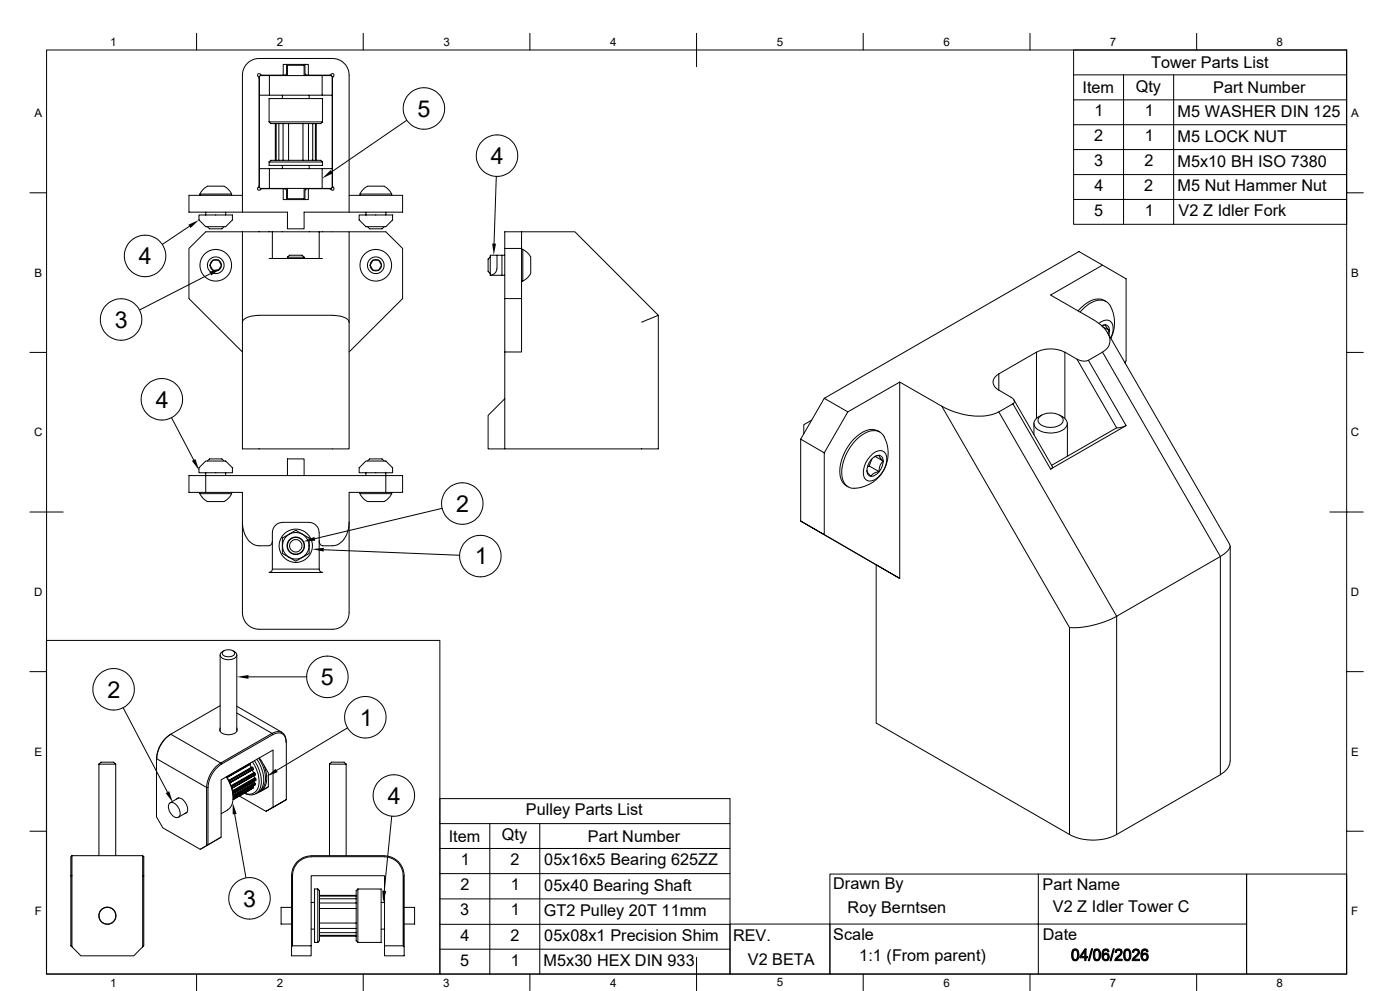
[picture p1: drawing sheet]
<svg xmlns="http://www.w3.org/2000/svg" width="420mm" height="297mm" viewBox="0 0 420 297" stroke-linecap="round" stroke-linejoin="round" font-family="sans-serif">
<g fill="none" stroke="#000" stroke-width=".3">
<path d="M14 15h390v276.9h-390zM59 10v5M86 19.3l-.1 2.8-.4 .4M91.5 19.3v2.8l.5 .4M109 10v5M159 10v5M209 10v10M259 10v5M309 10v5M359 10v5M404 15h-81.9v52.2h81.9M77.4 23l.3 .3v32.4l-.3 .4"/>
<path d="M77.8 28.5v22M80.7 36.5l.5 .5h15l.5-.5M80.7 36.5h16M80.7 36.5v-7h16v7M80.8 22.6v5.9h-3v-5.6l.3-.3h21.3l.3 .3v27.6M80.8 28.5h15.8M82.6 37v11M82.8 37v11M83.7 37v11M84.7 28.5v1M84.9 37v11M85 22.5h.5"/>
<path d="M85.5 22.5h.7M86.2 22.6v-3h5v3M86.6 37v11M90.9 37v11M91.2 22.5h.8M92 22.5h.5M92.5 37v11M92.8 28.5v1M93.8 37v11M94.6 37v11M94.9 37v11M96.6 22.6v5.9h3.1"/>
<path d="M100 22.9a.52 .52 0 0 0-.1-.8 .52 .52 0 0 0-.8 .4h-6.6v-3.2h-7.5v3.2h-6.6a.58 .58 0 0 0-.6-.4 .58 .58 0 0 0-.5 .5l.2 .3M100 23l-.2 .3v32.6a.53 .53 0 0 1 .4 .8 .53 .53 0 0 1-.9 .1M122 36.1l-22.5 15.4M322.1 22.4h81.9M322.1 29.9h81.9M322.1 37.4h81.9M337.1 22.4v44.8M352.1 22.4v44.8M9 57.8h5M62.2 55.8h5M62.2 55.8l-1.3 1-.9 1.4M67.2 55.8l1.3 1 1 1.4"/>
<path d="M69.5 58.2h-9.6v.3M69.5 58.2v.3M72.7 58.5h-16v5.1h29.5v5h5v-5h29.6v-5.1h-16.1M77.5 56.1a.47 .47 0 0 0-.1 .8 .47 .47 0 0 0 .7-.1M78.6 56.6h6.4v3.2h7.5v-3.2h6.4M78.6 56.6l-.5 .2M80.7 48.6l.5-.6h15l.5 .6M80.7 48.6h16M80.7 48.6v1h16v-1M80.8 56.5v-6h-3v5.7l.3 .3h21.3l.3-.3v-5.7h-3.1v6M80.8 50.5h15.8M84.7 49.6v.9"/>
<path d="M85 56.6h1.2M85.5 56.6l.4 .5 .1 2.7M86.2 56.5v3.1h5v-3.1M92 56.6l-.5 .5v2.7M92.5 56.6h-1.3M92.8 49.6v.9M98.9 56.6l.4 .2M108 58.2h9.5v.3M108 58.2v.3M110.2 55.8l-1.3 1-.9 1.4M110.2 55.8h5.1M115.2 55.8l1.3 1 1 1.4"/>
<path d="M148.9 52.9l-.7 20.1M322.1 44.8h81.9M322.1 52.3h81.9M322.1 59.8h81.9M404 57.8h5M56.8 67.8l-8.1 5.4M59.7 64.4h10v1.5l-2 2h-6l-2-2zM61.7 63.6v.8M62.2 67.9l.7 .7h3.6l.7-.7M65.6 78a1.69 1.69 0 0 0-2.6 1.5M65.6 78a1.7 1.7 0 0 1 0 3 1.7 1.7 0 0 1-2.6-1.5M65.6 78l.8 1.4-.6 1.2a.56 .56 0 0 1-.9 .4h-.6a.95 .95 0 0 1-.9-.8l-.4-.7"/>
<path d="M65.6 78h-1.3a.95 .95 0 0 0-.9 .8l-.4 .7M67.7 63.6v.8M72.7 63.6v-41.1a5.1 5.1 0 0 1 5-5h22a5.1 5.1 0 0 1 5 5v41.1M72.7 69.5h-11l-5 5v15l16 16M80.7 77.5h16M81.7 69.5h-9v27.1M81.7 69.5h14.1M81.7 69.5v8M86.2 77.1l.6-.6h3.8l.6 .6M86.2 77.1h5M86.2 77.1v.4M91.2 77.1v.4"/>
<path d="M95.8 77.5v-8h8.9v27.1M104.7 69.5h11l5.1 5v15l-16.1 16M107.7 64.4h10.1v1.5l-2.1 2h-5.9l-2.1-2zM109.8 63.6v.8M110.2 67.9l.7 .7h3.7l.7-.7M111.9 78h1.3a.95 .95 0 0 1 .9 .8l.4 .7-.7 1.1a.56 .56 0 0 1-.8 .4h-.6a.95 .95 0 0 1-1-.8l-.4-.7M111.9 78a1.7 1.7 0 0 1 2.4 .9 1.7 1.7 0 0 1-1.3 2.3 1.7 1.7 0 0 1-2-1.7M111.9 78l-.6 .7-.3 .8M111.9 78l-.9 1.5M115.7 63.6v.8M147.1 77l-.7 .6v3.8l.7 .6M149.1 76.5h-2v6"/>
<path d="M150.6 76.5h.8M151.4 74.5h5.1M156.5 74.5v-5h-5.1v65h-5v-10l5-5M156.5 74.5v15h-5.1M156.5 69.5h16l25 25M156.5 74.7h.3v9.5M156.8 74.8l1.4 .9 1 1.3M159.2 77v5M330.8 79.5l-15.6 8.9 12.6 7.3a8.8 8.8 0 0 1 5.2 6.5l-.4 1.6-1.8 1.7M63.1 82l-21.2 10.9M72.7 96.6v37.9h32v-37.9M72.7 96.6a3.6 3.6 0 0 1 3.7-2l23.3-.1a5.7 5.7 0 0 1 5 1.8v.3"/>
<path d="M149.1 80.5a2.02 2.02 0 0 1-2 2M149.1 80.5v-4h1.5v6h-3.5M150.6 82.5h.8M156.5 89.5v16h-5.1M156.5 84.2h.3M159.2 82l-1 1.3-1.4 .9M192.5 96.6l5-2.1v40h-46.1M329.7 96.9a2.54 2.54 0 0 1 3.7-.3 4.6 4.6 0 0 1-.2 4.7M330.5 97.7l1.1-.3zM330.8 98l2.1 1.1M331.6 97.4l.8 1.3a.4 .4 0 0 1 .5 .4 .4 .4 0 0 1-.4 .4l-.2 .3M331.6 97.4a1.44 1.44 0 0 1 1.2 1.7"/>
<path d="M331.9 90.4a5.3 5.3 0 0 0-6.7 1.1l-1.8 1.7M332.3 99.8l36.6 63.4M332.8 99.1l-.1 1.3M333.2 91.9a10.6 10.6 0 0 1 0 9.5M333.2 91.8a3.7 3.7 0 0 0-5.2-1.4l-1.4 .7-2.6 2.4M9 105.6h5M247.3 119.4l7 4-7 12.3M269.9 114.5l-15.6 8.9M299.6 116.9l3.7 2.1a1.09 1.09 0 0 1 .9 .8 1.09 1.09 0 0 1-.3 1.2M299.6 112.1a2.55 2.55 0 0 0-1.7 2.4 2.55 2.55 0 0 0 1.7 2.4M299.6 116.9v-4.8l11.3-6.6v19.9M304.2 119.8l11.5 20.1-.5 .7"/>
<path d="M310.9 105.6a9.3 9.3 0 0 1 8.5 0M323.1 107.7a4.1 4.1 0 0 0 3.4 .3M326.5 108l11.3 19.6M330.8 105.5l35.3 61.3M330.8 105.5l-4.3 2.5M337.5 108.7l.3-.6v-24.5l-14.1-8.2-76.4 44-7.1 12.2v24.6l22.6 13.1v47.4l58 33.4M404 105.6h5M51.5 125.2l6.6 12.7M62.2 138.2l.7-.7h3.6l.7 .7M110.2 138.2l.7-.7h3.7l.7 .7M240.2 131.6l7.1 4.1M243.5 125.9l-2.4 1.4v2.7"/>
<path d="M247.3 135.7v24.5l-7.1-4M260.7 139.7l3 1.7M261.3 136.5a3.1 3.1 0 0 1 4-.9 5.2 5.2 0 0 1-.7 6 4.5 4.5 0 0 1-4.2 2.5 2.65 2.65 0 0 1-1.3-3.3l.6-2zM261.6 137.5a2.01 2.01 0 0 1 3-.5 4.4 4.4 0 0 1-3.3 5.7 1.77 1.77 0 0 1-1.1-2.4l.6-1.7zM261.6 137.5l-.9 2.2-.5 .3M262.3 136.9l.8-.3a.53 .53 0 0 1 .6 0 .53 .53 0 0 1 .2 .5l.4 .4a.71 .71 0 0 1 .5 .7 .71 .71 0 0 1-.4 .7l-.7 1.8a.68 .68 0 0 1-.1 .8 .68 .68 0 0 1-.8 .1l-1 .5-.5 .6-.9-.9-.3-.8M262.5 136.8l2.5 1.4M263.9 129.5a5.3 5.3 0 0 0-6.6 1.1 14.4 14.4 0 0 0-5.2 12.1l.3 1.2 .7 1 1.3 1M282.6 121.8a20.8 20.8 0 0 0 15.6 2.2l1.4-.6M299.6 123.4l35.4 61.3M299.6 123.4l4.3-2.4 11.3 19.6M310.2 126.9v3.4"/>
<path d="M312.1 124.7a5.3 5.3 0 0 1 6.7 .6 1.75 1.75 0 0 1-1.4 2.4 5 5 0 0 1-5.8-1.1l-.2-1zM312.5 124.4l-.8 .5M317.9 124.4a2.73 2.73 0 0 1 2.2 3.1 5.7 5.7 0 0 1-6.3 2.2 3.4 3.4 0 0 1-3.6-3l.6-1.2 .8-.6M319.4 125.4v-19.9l3.7 2.2 11.9 20.5M320.2 126.9v9.8M335 128.2l-19.5 11.2M337.8 127.6l-1 .4-1.8 .2M337.8 127.6l-22.6 13M9 153.5h10M59.9 147.6v.4h9.6M60 148l.9 1.4 1.3 .9M61.7 147.6h11v36a5.1 5.1 0 0 0 5 5h22a5.1 5.1 0 0 0 5-5v-36h11"/>
<path d="M61.7 141.7v5.9h-5v-5.1h64.1v5.1h-5.1M67.7 141.7h2v-1.5l-2-2h-6l-2 2v1.5h8v.8M69.5 147.6v.4M69.5 148a3.6 3.6 0 0 1-4.1 2.3h-3.2M72.7 156.5a7.1 7.1 0 0 0 3.9 6.9l4.1 .2a1.39 1.39 0 0 0 1-1.5M81.7 159.6v11M84.7 156.6a3 3 0 0 0-3 3M84.7 156.5h8.1M86.2 142.5v-5h5v5M92.8 156.6a3 3 0 0 1 2.9 3M95.8 159.6v11M104.7 156.5a7.1 7.1 0 0 1-3.9 6.9l-4.1 .2a1.39 1.39 0 0 1-.9-1.5"/>
<path d="M108 147.6v.4M108 148a3.6 3.6 0 0 0 4.1 2.3h3.2M109.8 141.7v.8M115.7 141.7h2.1v-1.5l-2.1-2h-5.9l-2.1 2v1.5h8v5.9M117.5 148l-.6 .9-1.7 1.4M117.5 147.6v.4h-9.5M132.6 152.4l-38.2 9.1M256.4 146.3a10.5 10.5 0 0 0 8.2-16.3 4.6 4.6 0 0 0-5.9 .3 14.2 14.2 0 0 0-6 13 3.5 3.5 0 0 0 3.7 3M398.9 153.5h10.1M80.7 171.6h16M81.7 170.6l-.1 .5-.9 .4M81.7 170.6h14.1"/>
<path d="M86.7 160.1l.8-.5a1.28 1.28 0 0 1 2-.2l1.2 .7M86.7 160.1l-.8 .5a1.3 1.3 0 0 0-1.2 1.6v2.2a1.47 1.47 0 0 0 .7 1.9l1.3 .7M86.7 167l1.6 .9a.95 .95 0 0 0 1.4-.3l1-.6M86.7 160.1a3.9 3.9 0 0 1 4 0M86.7 160.1a3.9 3.9 0 0 0 0 6.9M86.7 167a3.9 3.9 0 0 0 4 0M90.7 160.1a3.9 3.9 0 0 1 0 6.9M90.7 160.1l.9 .5a1.3 1.3 0 0 1 1.2 1.6v2.2a1.47 1.47 0 0 1-.7 1.9l-1.4 .7M95.8 170.6l.1 .5 .8 .4M97.1 164.8l40.7 1.6M247.3 160.2l22.6 13.2M262.8 169.3l7.1 4.1v-58.9l12.6 7.3 38.3 66.3"/>
<path d="M366.1 166.8v65.4l-31.1 17.9M366.1 166.8l-31.1 17.9M368.9 163.2a2.49 2.49 0 0 1-1.6 2.8l-1.2 .8M369.1 163.7v64.4M13.9 191.9h118.1v100h-118.1zM66 196.3v22.9M66.8 195.3a2.57 2.57 0 0 1 3.6 .2 1.41 1.41 0 0 1-1.9 1.4 1.28 1.28 0 0 1-1.7-1.6zM67.2 195a1.23 1.23 0 0 0-1.2 1.2 1.23 1.23 0 0 0 1.1 1.3 3.2 3.2 0 0 0 3.9-.9l-.1-.9-1-.7M71 196.3v22.9M320.8 188.1v62M335 184.7a28.4 28.4 0 0 1-14.2 3.4M335 184.7v65.4"/>
<path d="M9 201.3h5M37 212.1l13.2 25.3M66 211.5l-14.8 8.5 15 8.7M66.1 218.2a1.44 1.44 0 0 0 1.5 1.9 2.86 2.86 0 0 0 3.6-1.3l-.2-.6M71 213.7l10.6 6.1M71 211.7l13.6 7.8M74.5 202.9h17.5M81.6 219.8a2.55 2.55 0 0 1 3-.3 2.55 2.55 0 0 1 1.2 2.7M81.6 219.8l.2 .4M81.6 219.8l-15.4 8.9M104.3 218.1l-21.3 12.8M404 201.3h5"/>
<path d="M29.7 229l.6-.6h3.8l.6 .6M29.7 229h5M29.7 229v27.5M34.7 229v27.5M46.9 227.1v17.7l2 3.3 11.2 6.5 1.9-1.2M46.9 227.4l15.1 8.6M51.2 220a9 9 0 0 0-4.2 7.2M51.2 220.1a9.3 9.3 0 0 0-4.2 7.3M52.9 239.6a1.64 1.64 0 0 1 2.6 .8 2.73 2.73 0 0 1 .4 3.3l-.5 .2M53.5 239.2l-2.5 1.4M62 236h.4v17.2l-.4 .2M62 236v17.4"/>
<path d="M66.2 228.7l.2 .3M66.2 228.7a9.3 9.3 0 0 0-4.2 7.3M66.4 229.1a8.6 8.6 0 0 0-4 6.9M67.9 232.8a9.2 9.2 0 0 1 1.4 8.9 5.8 5.8 0 0 1-3 2.2M67.9 232.8a10.8 10.8 0 0 1 2 5.9M68.6 233.9l7.1-3.9-7 4M69.6 236.2l7-4zM70 238.7v.4M71.8 238.5l8 4.7M75 229.1l.1 .5 .4 .4M75 229.1l-6.8 3.9M75.1 228.7v.1"/>
<path d="M75.1 228.8v.1M75.1 236.6h.1M75.1 228.9l-7 4.1M75.1 228.7l-7.1 4.1M75.1 228.9l-.1 .2M75.7 228.3a8.6 8.6 0 0 1 1.4 8.4 2.85 2.85 0 0 1-3.9 1M75.7 230h.2M75.8 230.1l.2 .4M75.8 230.7a.88 .88 0 0 0 .6 1l.1 .1M75.9 230.7h-.1M75.9 235.6l.1 .2-6.1 3.5M75.9 236.2l-6 3.4 5.2-3"/>
<path d="M75.9 230.1l-7.2 4M76 230.6l-7 4 6.8-3.9M76 230.5l-7.1 4M76 236.1l-6.1 3.5M76 235.9l-6.1 3.6M76.2 231.6l-6.9 3.9M76.2 232.5l.3 .6M76.2 234.2l.2 .3M76.3 234.5l-6.4 3.7M76.3 234.5l.2 .2M76.3 228a9.4 9.4 0 0 1 1.6 8.6 3.2 3.2 0 0 1-4.7 1.1M76.4 231.6l-7 4.1"/>
<path d="M76.4 233.1l.3 .2M76.4 233.1l-6.6 3.9M76.5 235.2h.1M76.5 235.2l-6.5 3.8 6.5-3.8M76.5 234.8l.1 .1M76.5 234.8l-6.5 3.7M76.6 232.2l-.1-.4-7 4M76.6 234.9l-.1 .3M76.6 234.9l-6.6 3.9M76.8 233.5l-.1-.2-6.9 3.9M76.8 233.8v-.3l-6.9 3.9M76.8 233.8l-6.9 4"/>
<path d="M76.8 233.8l-6.9 3.9M77 227.5a9.2 9.2 0 0 1 1.5 8.9l-1 1M77.5 237.5l-.7 .4M77.6 227.2a8.9 8.9 0 0 1 1.4 8.8l-.6 .6M77.8 227.2l.4 .6M78.2 237.2l-.6 .2M78.3 227.8l2.2 3.9v4.2l-2.2 1.3M79.2 229.5a6.4 6.4 0 0 1-.5 7.2l-.8 .5M80.5 235.8l-2.1 1.2M81.8 220.2l-15.4 8.8M81.8 220.2a2.41 2.41 0 0 1 2.9-.3 2.41 2.41 0 0 1 1.1 2.6M85.9 222.2v17.4"/>
<path d="M98.8 229l.6-.6h3.9l.5 .6M98.8 229h5M98.8 229v27.5M103.8 229v27.5M132 239.4h87v52.5h-87zM369 228.1a5 5 0 0 1-2.9 4.1M9 249.1h5M21.3 256.8l.3-.3v27.3l-.3-.3zM21.6 256.5h21.2M42.8 256.5l.3 .3v26.7l-.3 .3zM50.8 240.8a1.71 1.71 0 0 1 2.5 .8 2.49 2.49 0 0 1 .2 3.3 2.58 2.58 0 0 1-2.8-2.3l-.2-.8zM56 243.5h.1"/>
<path d="M56 243.5l-2.5 1.4M66.3 250.9l-6.2 3.7M70.4 244l3.4 19.1M79.8 243.2l6.1-3.6zM81.9 241.9v-17.1l-15.6 8.9v17.2l-3.9 2.3M93.4 256.5h21.9M93.4 256.8h21.9M93.4 256.5a5.9 5.9 0 0 0-5.9 6v24h5.8v-3h-5.5M93.4 256.8a5.6 5.6 0 0 0-5.6 5.7v21l-.3 .3M115.3 256.5a5.9 5.9 0 0 1 5.9 6v21.3l-.3-.3M115.3 256.8a5.6 5.6 0 0 1 5.6 5.7v21M117.5 244.6l-2.2 22.4"/>
<path d="M132 246.8h87M132 254.3h87M146.9 246.8v45.1M161.9 246.8v45.1M320.8 250.1a15.6 15.6 0 0 0 14.2 0M404 249.1h5M87.5 271.9h-3.2v5h3.2M93.3 278.5h1.1M93.3 270.5h1.1M95.3 266.4l.5 .6v14.9l-.5 .5M95.3 266.4v16M95.3 266.4h-.9v16h.9"/>
<path d="M95.8 276.6h11M95.8 278.3h11M95.8 279.5h11M95.8 268.4h11M95.8 268.6h11M95.8 269.4h11M95.8 270.6h11M95.8 272.3h11M107.4 266.4l-.6 .6v14.9l.6 .5M107.4 266.4v16M107.4 266.4h6.9v16h-6.9M114.3 278.5h1.1"/>
<path d="M114.3 270.5h1.1M121.2 271.9h3.2v5h-3.2M132 269.4h87M132 261.8h87M132 277h87M219 276.9h30v15h-30zM249 262h125v29.9h-125zM249 276.9h125M311.5 262v29.9M374 262h30v29.9h-30zM21.6 283.8l2.7 2.7h15.8l2.7-2.7M59 291.9v5"/>
<path d="M93.3 283.5v-21h22.1v21M95.8 280.3h11M95.8 280.6h11M109 291.9v5M120.9 283.5h-5.5v3h5.8v-2.7M132 284.5h87M159 291.9v5M209 286.9v10M259 291.9v5M309 291.9v5M359 291.9v5"/>
<circle cx="127.2" cy="32.5" r="6.2"/>
<circle cx="149.1" cy="46.7" r="6.2"/>
<circle cx="43.5" cy="76.7" r="6.2"/>
<circle cx="64.7" cy="79.5" r="2.51"/>
<circle cx="64.7" cy="79.5" r="4.7"/>
<circle cx="112.7" cy="79.5" r="2.51"/>
<circle cx="112.7" cy="79.5" r="4.7"/>
<circle cx="36.3" cy="95.8" r="6.2"/>
<circle cx="48.6" cy="119.7" r="6.2"/>
<circle cx="138.7" cy="150.9" r="6.2"/>
<circle cx="88.7" cy="163.6" r="2.51"/>
<circle cx="88.7" cy="163.6" r="2.62"/>
<circle cx="88.7" cy="163.6" r="1.86"/>
<circle cx="88.7" cy="163.6" r="5"/>
<circle cx="144.1" cy="166.7" r="6.2"/>
<circle cx="34.1" cy="206.6" r="6.2"/>
<circle cx="98.2" cy="202.9" r="6.2"/>
<circle cx="109.6" cy="215" r="6.2"/>
<circle cx="118.2" cy="238.4" r="6.2"/>
<circle cx="32.2" cy="274.4" r="2.51"/>
<circle cx="32.2" cy="274.5" r="2.58"/>
<circle cx="74.9" cy="269.2" r="6.2"/>
</g>
<path d="M96.6 53.5l2.6-2.5 .7 .9zM56.5 67.4l3.2-1.5-2.6 2.4zM147.7 73h1.1l-.7 3.5zM62.8 81.5l3.4-1.1-2.8 2.1zM57.6 138.1l1-.5 1.1 3.4zM91.1 162.3l3.2-1.4 .3 1.2zM93.6 164.6l3.6-.4-.1 1.1zM71 202.9l3.5-.6v1.2zM49.7 237.7l1.1-.5 1.1 3.3zM80 232.7l2.7-2.3 .6 1zM69.8 240.6l1.2 3.3-1.2 .2zM114.7 266.9l1.2 .1-1 3.5z" fill="#000"/>
<g fill="#000" stroke="#000" stroke-width=".3">
<path d="M321.8 284.7h.8a1.65 1.65 0 0 0-.7 2.2l.2 .4 .5 .3-.7 .1-.3-.6-.1-1.4z" fill-rule="evenodd"/>
<path d="M321.8 284.7a1.13 1.13 0 0 1 1.4-.1 1.13 1.13 0 0 1 .4 1.4v1.1a.97 .97 0 0 1-.7 .8 .97 .97 0 0 1-1-.2l.7-.1a1.98 1.98 0 0 0 .5-2.5l-.5-.4z" fill-rule="evenodd"/>
<path d="M325.8 284.4v2.3h-1.4h1v-1.6z" fill-rule="evenodd"/>
<path d="M325.5 284.4h.3l-1.4 2.3h1.9v.4h-.5v.8h-.4v-.8h-1.5v-.4z" fill-rule="evenodd"/>
<path d="M327.4 284.4h.4l-1 3.6h-.3z" fill-rule="evenodd"/>
<path d="M328.3 284.8l.8-.1a1.94 1.94 0 0 0-.6 2.5l.6 .4-.8 .1-.2-.5-.1-1.7z" fill-rule="evenodd"/>
<path d="M328.4 284.6h.1a1.19 1.19 0 0 1 1.3 .1 1.19 1.19 0 0 1 .4 1.4l-.1 .9a1 1 0 0 1-.7 .9 1 1 0 0 1-1.1-.2l.8-.1a1.86 1.86 0 0 0 .5-2.5l-.3-.3-1-.1z" fill-rule="evenodd"/>
<path d="M330.9 284.8l.8-.1-.7 .7v.7h.3a.84 .84 0 0 0-.2 .9 .84 .84 0 0 0 .6 .6h.8a1.24 1.24 0 0 1-1.6 0 1.24 1.24 0 0 1-.3-1.5z" fill-rule="evenodd"/>
<path d="M331.2 285.9a.88 .88 0 0 1 1.3 .1l-1.5 .1z" fill-rule="evenodd"/>
<path d="M331 284.6h.2a.94 .94 0 0 1 .9-.2 .94 .94 0 0 1 .6 .8l-.4 .1-.4-.6z" fill-rule="evenodd"/>
<path d="M331.7 286h.8l.3 .6-.3 1h-.8a.82 .82 0 0 0 .7-.8 .82 .82 0 0 0-.7-.8z" fill-rule="evenodd"/>
<path d="M334 284.4h.3l-1 3.6h-.3z" fill-rule="evenodd"/>
<path d="M334.8 284.6l.2-.1a1.16 1.16 0 0 1 1.4 .2l-1.1 .1-.4 .7-.4-.1z" fill-rule="evenodd"/>
<path d="M335.6 284.7h.8l.1 .2a2.29 2.29 0 0 1-1.3 2.4l-.2 .2h1.6v.4h-2.2l.3-.7 1-1a.77 .77 0 0 0 .5-.8 .77 .77 0 0 0-.6-.7z" fill-rule="evenodd"/>
<path d="M337.4 284.8l.8-.1a1.82 1.82 0 0 0-.6 2.4l.6 .5-.8 .1-.2-.5-.1-1.7z" fill-rule="evenodd"/>
<path d="M337.5 284.6h.1a1.19 1.19 0 0 1 1.3 .1 1.19 1.19 0 0 1 .4 1.4l-.1 .9a1 1 0 0 1-.7 .9 1 1 0 0 1-1.1-.2l.8-.1a1.86 1.86 0 0 0 .5-2.5l-.3-.3-1-.1z" fill-rule="evenodd"/>
<path d="M340 284.6l.2-.1a1.16 1.16 0 0 1 1.4 .2l-1.1 .1-.4 .7-.4-.1z" fill-rule="evenodd"/>
<path d="M340.8 284.7h.8l.2 1-1.6 1.8h1.6v.4h-2.2l.4-.8 .8-.8a.8 .8 0 0 0 .6-.8 .8 .8 0 0 0-.6-.8z" fill-rule="evenodd"/>
<path d="M342.6 284.8l.9-.1a1.14 1.14 0 0 0-.8 1.4h.4a.82 .82 0 0 0-.4 .9 .82 .82 0 0 0 .7 .6h.8a1.2 1.2 0 0 1-1.5 .1 1.2 1.2 0 0 1-.4-1.4z" fill-rule="evenodd"/>
<path d="M342.7 284.6h.2a.95 .95 0 0 1 1.5 .6l-.4 .1-.5-.6z" fill-rule="evenodd"/>
<path d="M342.9 285.9a.88 .88 0 0 1 1.3 .1l-1.5 .1z" fill-rule="evenodd"/>
<path d="M343.4 286h.8l.3 .5-.2 1.1h-.9a.83 .83 0 0 0 .6-.8 .83 .83 0 0 0-.6-.8z" fill-rule="evenodd"/>
</g>
<g font-size="7">
<text x="125.2" y="35">5</text>
<text x="147.3" y="49.1">4</text>
<text x="41.7" y="79.2">4</text>
<text x="34.4" y="98.2">3</text>
<text x="46.7" y="122.2">4</text>
<text x="136.8" y="153.5">2</text>
<text x="142.4" y="169.2">1</text>
<text x="32.2" y="209.1">2</text>
<text x="96.3" y="205.3">5</text>
<text x="107.9" y="217.5">1</text>
<text x="116.3" y="240.9">4</text>
<text x="72.9" y="271.7">3</text>
</g>
<g font-size="4.9">
<text x="345.3" y="20.4">Tower Parts List</text>
<text x="324.7" y="27.9">Item</text>
<text x="340.7" y="27.4">Qty</text>
<text x="363.9" y="27.9">Part Number</text>
<text x="328.4" y="34.8">1</text>
<text x="343.4" y="34.8">1</text>
<text x="353.2" y="35">M5 WASHER DIN 125</text>
<text x="328.3" y="42.3">2</text>
<text x="343.4" y="42.3">1</text>
<text x="353.2" y="42.4">M5 LOCK NUT</text>
<text x="328.2" y="49.7">3</text>
<text x="343.3" y="49.7">2</text>
<text x="353.2" y="49.9">M5x10 BH ISO 7380</text>
<text x="328.3" y="57.2">4</text>
<text x="343.3" y="57.2">2</text>
<text x="353.2" y="57.3">M5 Nut Hammer Nut</text>
<text x="328.2" y="64.7">5</text>
<text x="343.4" y="64.7">1</text>
<text x="353.6" y="64.8">V2 Z Idler Fork</text>
<text x="157.8" y="244.3">Pulley Parts List</text>
<text x="150.5" y="251.8">Qty</text>
<text x="134.6" y="252.3">Item</text>
<text x="176.4" y="252.3">Part Number</text>
<text x="138.3" y="259.2">1</text>
<text x="153.1" y="259.2">2</text>
<text x="163.2" y="259.3">05x16x5 Bearing 625ZZ</text>
<text x="138.1" y="266.7">2</text>
<text x="153.2" y="266.7">1</text>
<text x="163.2" y="266.9">05x40 Bearing Shaft</text>
<text x="249.9" y="266.4">Drawn By</text>
<text x="312.7" y="266.7">Part Name</text>
<text x="138.1" y="274.4">3</text>
<text x="153.2" y="274.4">1</text>
<text x="163.2" y="274.5">GT2 Pulley 20T 11mm</text>
<text x="254.3" y="273.7">Roy Berntsen</text>
<text x="315.8" y="273.4">V2 Z Idler Tower C</text>
<text x="138.2" y="281.9">4</text>
<text x="153.1" y="281.9">2</text>
<text x="219.9" y="281.9">REV.</text>
<text x="250" y="281.8">Scale</text>
<text x="312.9" y="281.8">Date</text>
<text x="163.2" y="282.1">05x08x1 Precision Shim</text>
<text x="138.1" y="289.4">5</text>
<text x="153.2" y="289.4">1</text>
<text x="163.1" y="289.5">M5x30 HEX DIN 933</text>
<text x="224.4" y="289.3">V2 BETA</text>
<text x="257.8" y="288.1">1:1 (From parent)</text>
</g>
<g font-size="3.5">
<text x="33" y="13.7">1</text>
<text x="83" y="13.7">2</text>
<text x="133" y="13.7">3</text>
<text x="183" y="13.7">4</text>
<text x="233" y="13.7">5</text>
<text x="283" y="13.7">6</text>
<text x="333" y="13.7">7</text>
<text x="383" y="13.7">8</text>
<text x="10.3" y="35.1">A</text>
<text x="405.3" y="35.1">A</text>
<text x="10.3" y="83">B</text>
<text x="405.3" y="83">B</text>
<text x="10.2" y="130.8">C</text>
<text x="405.2" y="130.8">C</text>
<text x="10.2" y="178.6">D</text>
<text x="405.2" y="178.6">D</text>
<text x="10.3" y="226.4">E</text>
<text x="405.3" y="226.4">E</text>
<text x="10.4" y="274.3">F</text>
<text x="405.4" y="274.3">F</text>
<text x="33" y="295.7">1</text>
<text x="83" y="295.7">2</text>
<text x="133" y="295.7">3</text>
<text x="183" y="295.7">4</text>
<text x="233" y="295.7">5</text>
<text x="283" y="295.7">6</text>
<text x="333" y="295.7">7</text>
<text x="383" y="295.7">8</text>
</g>
</svg>
